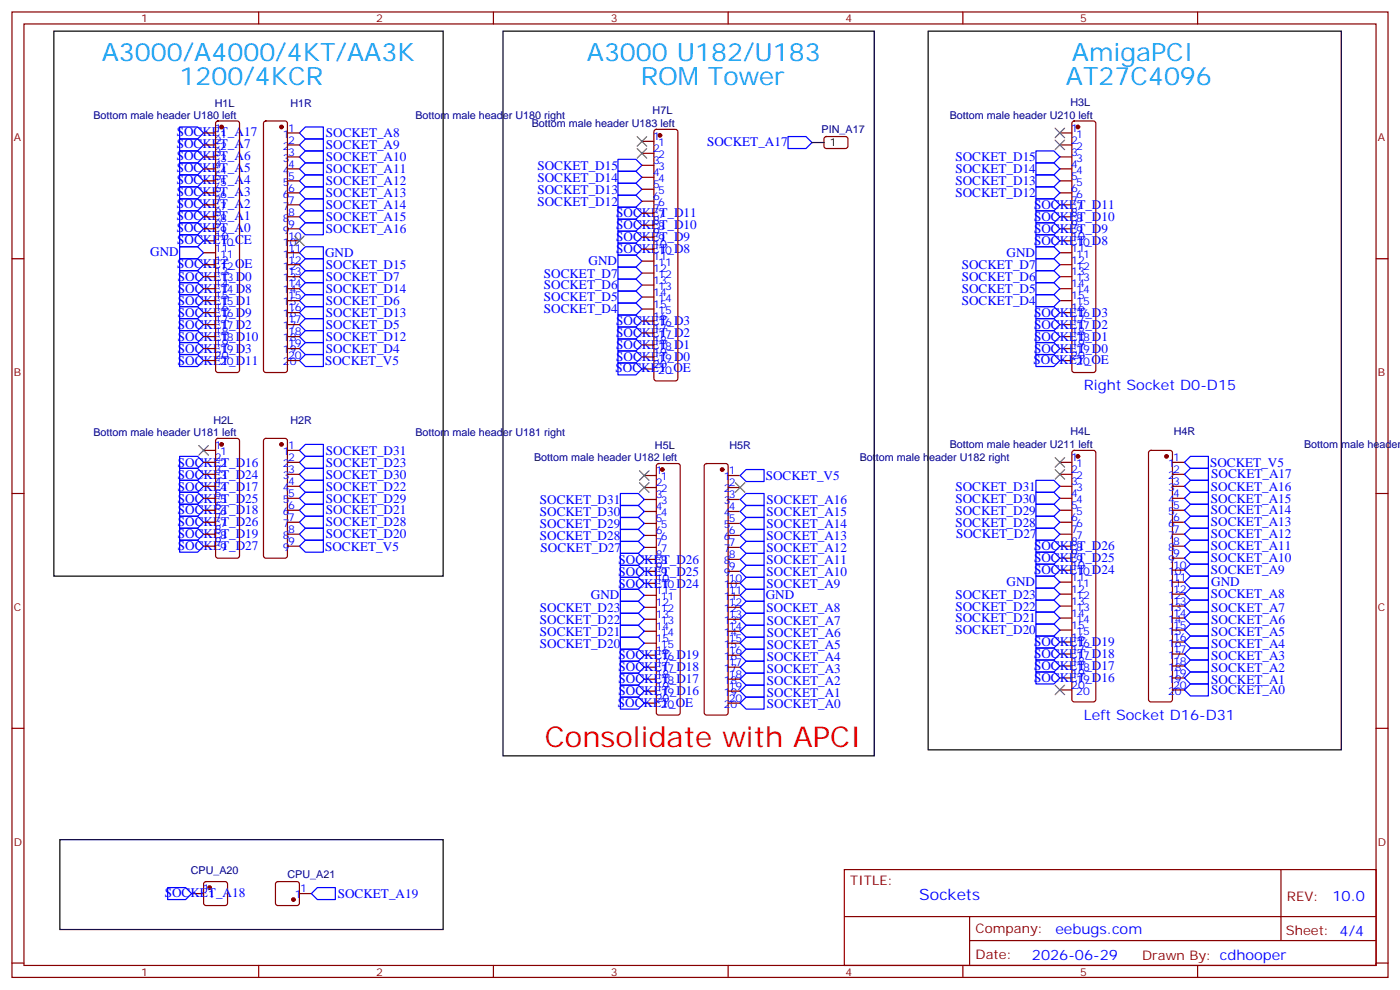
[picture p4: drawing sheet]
<svg xmlns="http://www.w3.org/2000/svg" width="412mm" height="292mm" viewBox="0 0 412 292" stroke-linecap="round" stroke-linejoin="round" font-family="sans-serif">
<g fill="none" stroke="#870000" stroke-width=".35">
<path d="M3.5 3.5h405.4v284.4h-405.4zM7.1 7.1h398.2v277.2h-398.2zM76.2 3.5v3.6M145.3 3.5v3.6M214.5 3.5v3.6M283.6 3.5v3.6M352.8 3.5v3.6M60 39.2h3.5M63.7 35.8l.5-.2h5.6l.5 .2 .3 .5v72.7l-.3 .5-.5 .2h-5.6l-.5-.2-.2-.5v-72.7zM77.8 35.8l.5-.2h5.7l.5 .2 .2 .5v72.7l-.3 .5-.4 .2h-5.7l-.5-.2-.2-.5v-72.7zM84.7 39.2h3.5M192.9 38.3l.4-.2h5.7l.5 .2 .2 .5v72.7l-.3 .5-.4 .2h-5.7l-.5-.3-.2-.4v-72.7z"/>
<path d="M312.2 39.2h3.5M316 35.8l.4-.2h5.7l.5 .2 .2 .5v72.7l-.2 .5-.5 .2h-5.7l-.5-.2-.2-.5v-72.7zM60 56.8h3.5M60 53.3h3.5M60 49.7h3.5M60 46.2h3.5M60 42.7h3.5M84.7 56.8h3.5M84.7 53.3h3.5M84.7 49.7h3.5M84.7 46.2h3.5M84.7 42.7h3.5"/>
<path d="M189.1 41.6h3.5M189.1 45.2h3.5M189.1 48.7h3.5M189.1 52.2h3.5M189.1 55.7h3.5M189.1 59.3h3.5M242.9 40.4l.5-.2 5.9 .1 .5 .6-.1 2.4-.6 .4h-6l-.4-.7v-2.1zM312.2 56.8h3.5M312.2 53.3h3.5M312.2 49.7h3.5M312.2 46.2h3.5M312.2 42.7h3.5"/>
<path d="M3.5 76.2h3.6M60 78h3.5M60 74.4h3.5M60 70.9h3.5M60 67.4h3.5M60 63.9h3.5M60 60.3h3.5M84.7 78h3.5M84.7 74.4h3.5M84.7 70.9h3.5M84.7 67.4h3.5M84.7 63.9h3.5"/>
<path d="M84.7 60.3h3.5M189.1 62.8h3.5M189.1 66.3h3.5M189.1 69.9h3.5M189.1 73.4h3.5M189.1 76.9h3.5M312.2 78h3.5M312.2 74.4h3.5M312.2 70.9h3.5M312.2 67.4h3.5M312.2 63.9h3.5M312.2 60.3h3.5"/>
<path d="M405.3 76.2h3.6M60 99.1h3.5M60 95.6h3.5M60 92.1h3.5M60 88.5h3.5M60 85h3.5M60 81.5h3.5M84.7 99.1h3.5M84.7 95.6h3.5M84.7 92.1h3.5M84.7 88.5h3.5M84.7 85h3.5"/>
<path d="M84.7 81.5h3.5M189.1 80.4h3.5M189.1 84h3.5M189.1 87.5h3.5M189.1 91h3.5M189.1 94.5h3.5M189.1 98.1h3.5M312.2 99.1h3.5M312.2 95.6h3.5M312.2 92.1h3.5M312.2 88.5h3.5M312.2 85h3.5"/>
<path d="M312.2 81.5h3.5M60 106.2h3.5M60 102.7h3.5M84.7 106.2h3.5M84.7 102.7h3.5M189.1 101.6h3.5M189.1 105.1h3.5M189.1 108.7h3.5M312.2 106.2h3.5M312.2 102.7h3.5M60 132.6h3.5M60 136.2h3.5"/>
<path d="M60 139.7h3.5M63.7 129.3l.5-.2h5.6l.5 .2 .3 .5v33.9l-.3 .5-.5 .2h-5.6l-.5-.2-.2-.5v-33.9zM77.8 129.3l.5-.2h5.7l.5 .2 .2 .5v33.9l-.3 .5-.4 .2h-5.7l-.5-.2-.2-.5v-33.9zM84.7 132.6h3.5M84.7 136.2h3.5M84.7 139.7h3.5M193.6 136.7l.4-.2h5.7l.5 .2 .2 .5v72.7l-.3 .5-.4 .2h-5.7l-.5-.2-.2-.5v-72.7zM207.7 136.7l.4-.2h5.7l.5 .2 .2 .5v72.7l-.2 .5-.5 .2h-5.7l-.5-.2-.2-.5v-72.7zM312.2 136.2h3.5M312.2 139.7h3.5M316 132.9l.4-.3h5.7l.5 .3 .2 .4v72.7l-.2 .5-.5 .2h-5.7l-.5-.2-.2-.5v-72.7zM338.5 132.9l.5-.3h5.7l.5 .3 .2 .4v72.7l-.3 .5-.4 .2h-5.7l-.5-.2-.2-.5v-72.7z"/>
<path d="M345.4 136.2h3.5M345.4 139.7h3.5M3.5 145.3h3.6M60 143.2h3.5M60 146.8h3.5M60 150.3h3.5M60 153.8h3.5M60 157.3h3.5M84.7 143.2h3.5M84.7 146.8h3.5M84.7 150.3h3.5M84.7 153.8h3.5"/>
<path d="M84.7 157.3h3.5M189.8 140.1h3.5M189.8 143.6h3.5M189.8 147.1h3.5M189.8 150.6h3.5M189.8 154.2h3.5M189.8 157.7h3.5M214.5 140.1h3.5M214.5 143.6h3.5M214.5 147.1h3.5M214.5 150.6h3.5M214.5 154.2h3.5"/>
<path d="M214.5 157.7h3.5M312.2 143.2h3.5M312.2 146.8h3.5M312.2 150.3h3.5M312.2 153.8h3.5M312.2 157.3h3.5M345.4 143.2h3.5M345.4 146.8h3.5M345.4 150.3h3.5M345.4 153.8h3.5M345.4 157.3h3.5M405.3 145.3h3.6"/>
<path d="M60 160.9h3.5M84.7 160.9h3.5M189.8 161.2h3.5M189.8 164.7h3.5M189.8 168.3h3.5M189.8 171.8h3.5M189.8 175.3h3.5M189.8 178.9h3.5M214.5 161.2h3.5M214.5 164.7h3.5M214.5 168.3h3.5M214.5 171.8h3.5"/>
<path d="M214.5 175.3h3.5M214.5 178.9h3.5M312.2 160.9h3.5M312.2 164.4h3.5M312.2 167.9h3.5M312.2 171.4h3.5M312.2 175h3.5M312.2 178.5h3.5M345.4 160.9h3.5M345.4 164.4h3.5M345.4 167.9h3.5M345.4 171.4h3.5"/>
<path d="M345.4 175h3.5M345.4 178.5h3.5M189.8 182.4h3.5M189.8 185.9h3.5M189.8 189.4h3.5M189.8 193h3.5M189.8 196.5h3.5M214.5 182.4h3.5M214.5 185.9h3.5M214.5 189.4h3.5M214.5 193h3.5M214.5 196.5h3.5"/>
<path d="M312.2 182h3.5M312.2 185.6h3.5M312.2 189.1h3.5M312.2 192.6h3.5M312.2 196.1h3.5M312.2 199.7h3.5M345.4 182h3.5M345.4 185.6h3.5M345.4 189.1h3.5M345.4 192.6h3.5M345.4 196.1h3.5M345.4 199.7h3.5"/>
<path d="M3.5 214.5h3.6M189.8 200h3.5M189.8 203.6h3.5M189.8 207.1h3.5M214.5 200h3.5M214.5 203.6h3.5M214.5 207.1h3.5M312.2 203.2h3.5M345.4 203.2h3.5M405.3 214.5h3.6M60.2 259.9l.5-.3h5.6l.5 .3 .2 .5v5.6l-.2 .5-.5 .2h-5.6l-.5-.2-.2-.5v-5.6zM81.4 259.9l.4-.3h5.7l.5 .3 .2 .5v5.6l-.2 .5-.5 .2h-5.7l-.5-.2-.2-.5v-5.6z"/>
<path d="M248.7 256.1h156.6v28.2h-156.6zM377.3 256.1v20.9M56.4 263.2h3.6M88.2 263.2h3.5M248.7 270h156.5M285.6 277h119.6M285.6 270v14.1M3.5 283.6h3.6M76.2 284.3v3.6M145.3 284.3v3.6M214.5 284.3v3.6M283.6 284.3v3.6"/>
<path d="M352.8 284.3v3.6M405.3 283.6h3.6"/>
</g>
<g fill="none" stroke="#00f" stroke-width=".35">
<path d="M52.9 37.4h5.3l1.8 1.8-1.8 1.7h-5.3zM88.2 39.2l1.8-1.8h5.2v3.5h-5.2zM52.9 40.9h5.3l1.8 1.8-1.8 1.8h-5.3zM52.9 44.5h5.3l1.8 1.7-1.8 1.8h-5.3zM52.9 48h5.3l1.8 1.7-1.8 1.8h-5.3zM52.9 51.5h5.3l1.8 1.8-1.8 1.7h-5.3zM52.9 55h5.3l1.8 1.8-1.8 1.8h-5.3zM52.9 58.6h5.3l1.8 1.7-1.8 1.8h-5.3zM88.2 42.7l1.8-1.8h5.2v3.6h-5.2zM88.2 46.2l1.8-1.7h5.2v3.5h-5.2zM88.2 49.7l1.8-1.7h5.2v3.5h-5.2zM88.2 53.3l1.8-1.8h5.2v3.5h-5.2z"/>
<path d="M88.2 56.8l1.8-1.8h5.2v3.6h-5.2zM182 50.4h5.3l1.8 1.8-1.8 1.8h-5.3zM182 54h5.3l1.8 1.7-1.8 1.8h-5.3zM182 57.5h5.3l1.8 1.8-1.8 1.7h-5.3zM182 46.9h5.3l1.8 1.8-1.8 1.7h-5.3zM232.1 40.2h5.3l1.8 1.8-1.8 1.7h-5.3zM305.2 44.5h5.2l1.8 1.7-1.8 1.8h-5.2zM305.2 48h5.2l1.8 1.7-1.8 1.8h-5.2zM305.2 51.5h5.2l1.8 1.8-1.8 1.7h-5.2zM305.2 55h5.2l1.8 1.8-1.8 1.8h-5.2zM305.2 58.6h5.2l1.8 1.7-1.8 1.8h-5.2zM52.9 72.7h5.3l1.8 1.7-1.8 1.8h-5.3z"/>
<path d="M52.9 62.1h5.3l1.8 1.8-1.8 1.7h-5.3zM52.9 65.6h5.3l1.8 1.8-1.8 1.7h-5.3zM52.9 79.7h5.3l1.8 1.8-1.8 1.8h-5.3zM52.9 76.2h5.3l1.8 1.8-1.8 1.7h-5.3zM52.9 69.1h5.3l1.8 1.8-1.8 1.8h-5.3zM88.2 74.4l1.8-1.7h5.2v3.5h-5.2zM88.2 60.3l1.8-1.7h5.2v3.5h-5.2zM88.2 63.9l1.8-1.8h5.2v3.5h-5.2zM88.2 67.4l1.8-1.8h5.2v3.5h-5.2zM88.2 78l1.8-1.8h5.2v3.5h-5.2zM182 78.7h5.3l1.8 1.7-1.8 1.8h-5.3zM182 71.6h5.3l1.8 1.8-1.8 1.7h-5.3z"/>
<path d="M182 68.1h5.3l1.8 1.8-1.8 1.7h-5.3zM182 64.6h5.3l1.8 1.7-1.8 1.8h-5.3zM182 61h5.3l1.8 1.8-1.8 1.8h-5.3zM182 75.1h5.3l1.8 1.8-1.8 1.8h-5.3zM305.2 62.1h5.2l1.8 1.8-1.8 1.7h-5.2zM305.2 65.6h5.2l1.8 1.8-1.8 1.7h-5.2zM305.2 69.1h5.2l1.8 1.8-1.8 1.8h-5.2zM305.2 72.7h5.2l1.8 1.7-1.8 1.8h-5.2zM305.2 76.2h5.2l1.8 1.8-1.8 1.7h-5.2zM305.2 79.7h5.2l1.8 1.8-1.8 1.8h-5.2zM52.9 83.3h5.3l1.8 1.7-1.8 1.8h-5.3zM52.9 86.8h5.3l1.8 1.7-1.8 1.8h-5.3z"/>
<path d="M52.9 90.3h5.3l1.8 1.8-1.8 1.7h-5.3zM52.9 93.8h5.3l1.8 1.8-1.8 1.8h-5.3zM52.9 97.4h5.3l1.8 1.7-1.8 1.8h-5.3zM88.2 81.5l1.8-1.8h5.2v3.6h-5.2zM88.2 85l1.8-1.7h5.2v3.5h-5.2zM88.2 88.5l1.8-1.7h5.2v3.5h-5.2zM88.2 92.1l1.8-1.8h5.2v3.5h-5.2zM88.2 95.6l1.8-1.8h5.2v3.6h-5.2zM88.2 99.1l1.8-1.7h5.2v3.5h-5.2zM182 82.2h5.3l1.8 1.8-1.8 1.7h-5.3zM182 85.7h5.3l1.8 1.8-1.8 1.8h-5.3zM182 89.3h5.3l1.8 1.7-1.8 1.8h-5.3z"/>
<path d="M182 99.8h5.3l1.8 1.8-1.8 1.8h-5.3zM182 96.3h5.3l1.8 1.8-1.8 1.7h-5.3zM182 92.8h5.3l1.8 1.7-1.8 1.8h-5.3zM305.2 83.3h5.2l1.8 1.7-1.8 1.8h-5.2zM305.2 86.8h5.2l1.8 1.7-1.8 1.8h-5.2zM305.2 90.3h5.2l1.8 1.8-1.8 1.7h-5.2zM305.2 97.4h5.2l1.8 1.7-1.8 1.8h-5.2zM305.2 93.8h5.2l1.8 1.8-1.8 1.8h-5.2zM52.9 100.9h5.3l1.8 1.8-1.8 1.7h-5.3zM52.9 104.4h5.3l1.8 1.8-1.8 1.8h-5.3zM88.2 106.2l1.8-1.8h5.2v3.6h-5.2zM88.2 102.7l1.8-1.8h5.2v3.5h-5.2z"/>
<path d="M182 103.4h5.3l1.8 1.7-1.8 1.8h-5.3zM182 106.9h5.3l1.8 1.8-1.8 1.7h-5.3zM305.2 100.9h5.2l1.8 1.8-1.8 1.7h-5.2zM305.2 104.4h5.2l1.8 1.8-1.8 1.8h-5.2zM52.9 134.4h5.3l1.8 1.8-1.8 1.7h-5.3zM52.9 137.9h5.3l1.8 1.8-1.8 1.8h-5.3zM88.2 136.2l1.8-1.8h5.2v3.5h-5.2zM88.2 139.7l1.8-1.8h5.2v3.6h-5.2zM88.2 132.6l1.8-1.7h5.2v3.5h-5.2zM348.9 136.2l1.8-1.8h5.3v3.5h-5.3zM348.9 139.7l1.8-1.8h5.3v3.6h-5.3zM52.9 141.5h5.3l1.8 1.7-1.8 1.8h-5.3z"/>
<path d="M52.9 145h5.3l1.8 1.8-1.8 1.7h-5.3zM52.9 148.5h5.3l1.8 1.8-1.8 1.7h-5.3zM52.9 152h5.3l1.8 1.8-1.8 1.8h-5.3zM52.9 155.6h5.3l1.8 1.7-1.8 1.8h-5.3zM52.9 159.1h5.3l1.8 1.8-1.8 1.7h-5.3zM88.2 143.2l1.8-1.7h5.2v3.5h-5.2zM88.2 146.8l1.8-1.8h5.2v3.5h-5.2zM88.2 150.3l1.8-1.8h5.2v3.5h-5.2zM88.2 153.8l1.8-1.8h5.2v3.6h-5.2zM88.2 157.3l1.8-1.7h5.2v3.5h-5.2zM182.7 148.9h5.3l1.8 1.7-1.8 1.8h-5.3zM182.7 152.4h5.3l1.8 1.8-1.8 1.7h-5.3z"/>
<path d="M182.7 155.9h5.3l1.8 1.8-1.8 1.8h-5.3zM182.7 145.3h5.3l1.8 1.8-1.8 1.8h-5.3zM182.7 159.5h5.3l1.8 1.7-1.8 1.8h-5.3zM218 140.1l1.8-1.8h5.3v3.5h-5.3zM218 157.7l1.8-1.8h5.3v3.6h-5.3zM218 154.2l1.8-1.8h5.3v3.5h-5.3zM218 150.6l1.8-1.7h5.3v3.5h-5.3zM218 147.1l1.8-1.8h5.3v3.6h-5.3zM305.2 141.5h5.2l1.8 1.7-1.8 1.8h-5.2zM305.2 145h5.2l1.8 1.8-1.8 1.7h-5.2zM305.2 148.5h5.2l1.8 1.8-1.8 1.7h-5.2zM305.2 152h5.2l1.8 1.8-1.8 1.8h-5.2z"/>
<path d="M305.2 155.6h5.2l1.8 1.7-1.8 1.8h-5.2zM305.2 159.1h5.2l1.8 1.8-1.8 1.7h-5.2zM348.9 157.3l1.8-1.7h5.3v3.5h-5.3zM348.9 153.8l1.8-1.8h5.3v3.6h-5.3zM348.9 146.8l1.8-1.8h5.3v3.5h-5.3zM348.9 150.3l1.8-1.8h5.3v3.5h-5.3zM348.9 143.2l1.8-1.7h5.3v3.5h-5.3zM88.2 160.9l1.8-1.8h5.2v3.5h-5.2zM182.7 173.6h5.3l1.8 1.7-1.8 1.8h-5.3zM182.7 177.1h5.3l1.8 1.8-1.8 1.7h-5.3zM182.7 170h5.3l1.8 1.8-1.8 1.8h-5.3zM182.7 166.5h5.3l1.8 1.8-1.8 1.7h-5.3z"/>
<path d="M182.7 163h5.3l1.8 1.7-1.8 1.8h-5.3zM218 178.9l1.8-1.8h5.3v3.5h-5.3zM218 171.8l1.8-1.8h5.3v3.6h-5.3zM218 168.3l1.8-1.8h5.3v3.5h-5.3zM218 164.7l1.8-1.7h5.3v3.5h-5.3zM218 161.2l1.8-1.7h5.3v3.5h-5.3zM219.8 173.6h5.3v3.5h-5.3l-1.8-1.8zM305.2 162.6h5.2l1.8 1.8-1.8 1.8h-5.2zM305.2 166.2h5.2l1.8 1.7-1.8 1.8h-5.2zM305.2 169.7h5.2l1.8 1.7-1.8 1.8h-5.2zM305.2 173.2h5.2l1.8 1.8-1.8 1.7h-5.2zM305.2 176.7h5.2l1.8 1.8-1.8 1.8h-5.2z"/>
<path d="M348.9 178.5l1.8-1.8h5.3v3.6h-5.3zM348.9 175l1.8-1.8h5.3v3.5h-5.3zM348.9 171.4l1.8-1.7h5.3v3.5h-5.3zM348.9 167.9l1.8-1.7h5.3v3.5h-5.3zM348.9 160.9l1.8-1.8h5.3v3.5h-5.3zM348.9 164.4l1.8-1.8h5.3v3.6h-5.3zM182.7 180.6h5.3l1.8 1.8-1.8 1.8h-5.3zM182.7 184.2h5.3l1.8 1.7-1.8 1.8h-5.3zM182.7 187.7h5.3l1.8 1.7-1.8 1.8h-5.3zM182.7 198.3h5.3l1.8 1.7-1.8 1.8h-5.3zM182.7 194.7h5.3l1.8 1.8-1.8 1.8h-5.3zM182.7 191.2h5.3l1.8 1.8-1.8 1.7h-5.3z"/>
<path d="M218 185.9l1.8-1.7h5.3v3.5h-5.3zM218 189.4l1.8-1.7h5.3v3.5h-5.3zM218 193l1.8-1.8h5.3v3.5h-5.3zM218 196.5l1.8-1.8h5.3v3.6h-5.3zM219.8 180.6h5.3v3.6h-5.3l-1.8-1.8zM305.2 180.3h5.2l1.8 1.7-1.8 1.8h-5.2zM305.2 187.3h5.2l1.8 1.8-1.8 1.8h-5.2zM305.2 183.8h5.2l1.8 1.8-1.8 1.7h-5.2zM305.2 190.9h5.2l1.8 1.7-1.8 1.8h-5.2zM305.2 194.4h5.2l1.8 1.7-1.8 1.8h-5.2zM305.2 197.9h5.2l1.8 1.8-1.8 1.7h-5.2zM348.9 199.7l1.8-1.8h5.3v3.5h-5.3z"/>
<path d="M348.9 196.1l1.8-1.7h5.3v3.5h-5.3zM348.9 192.6l1.8-1.7h5.3v3.5h-5.3zM348.9 189.1l1.8-1.8h5.3v3.6h-5.3zM348.9 185.6l1.8-1.8h5.3v3.5h-5.3zM348.9 182l1.8-1.7h5.3v3.5h-5.3zM182.7 205.3h5.3l1.8 1.8-1.8 1.7h-5.3zM182.7 201.8h5.3l1.8 1.8-1.8 1.7h-5.3zM218 200l1.8-1.7h5.3v3.5h-5.3zM218 203.6l1.8-1.8h5.3v3.5h-5.3zM218 207.1l1.8-1.8h5.3v3.5h-5.3zM348.9 203.2l1.8-1.8h5.3v3.6h-5.3zM49.4 261.4h5.3l1.7 1.8-1.7 1.7h-5.3z"/>
<path d="M93.5 261.4h5.3v3.5h-5.3l-1.8-1.7z"/>
</g>
<g fill="#870000" stroke="#870000" stroke-width=".35">
<circle cx="195.1" cy="138.3" r=".53"/>
<circle cx="212.7" cy="138.3" r=".53"/>
<circle cx="194.4" cy="39.9" r=".53"/>
<circle cx="65.3" cy="130.9" r=".53"/>
<circle cx="65.3" cy="37.4" r=".53"/>
<circle cx="82.9" cy="130.9" r=".53"/>
<circle cx="82.9" cy="37.4" r=".53"/>
<circle cx="61.7" cy="261.4" r=".53"/>
<circle cx="86.4" cy="264.9" r=".53"/>
<circle cx="317.5" cy="37.4" r=".53"/>
<circle cx="317.5" cy="134.4" r=".53"/>
<circle cx="343.6" cy="134.4" r=".53"/>
</g>
<path d="M15.9 9.2h114.6v160.5h-114.6zM148.2 9.2h109.3v213.4h-109.3zM273.4 9.2h121.7v211.6h-121.7zM239.2 42h3.5M17.6 247.3h112.9v26.5h-112.9z" fill="none" stroke="#000" stroke-width=".35"/>
<g fill="none" stroke="#3c3" stroke-width=".35">
<path d="M310.8 37.7l2.8 2.9M313.6 37.7l-2.8 2.9M187.7 40.2l2.8 2.8M187.7 43.7l2.8 2.9M190.5 40.2l-2.8 2.8M190.5 43.7l-2.8 2.9M310.8 41.3l2.8 2.8M313.6 41.3l-2.8 2.8M86.8 69.5l2.8 2.8M89.6 69.5l-2.8 2.8M58.6 131.2l2.8 2.9M61.4 131.2l-2.8 2.9"/>
<path d="M188.4 138.6l2.8 2.9M191.2 138.6l-2.8 2.9M310.8 138.3l2.8 2.8M310.8 134.8l2.8 2.8M313.6 138.3l-2.8 2.8M313.6 134.8l-2.8 2.8M188.4 142.2l2.8 2.8M191.2 142.2l-2.8 2.8M216.6 142.2l2.8 2.8M219.4 142.2l-2.8 2.8M310.8 201.8l2.8 2.8M313.6 201.8l-2.8 2.8"/>
</g>
<text font-size="8.5" fill="#f00" x="160.5" y="220.1">Consolidate with APCI</text>
<g font-size="7.4" fill="#09f">
<text x="30" y="18">A3000/A4000/4KT/AA3K</text>
<text x="172.9" y="18">A3000 U182/U183</text>
<text x="315.7" y="18">AmigaPCI</text>
<text x="52.9" y="25">1200/4KCR</text>
<text x="188.7" y="25">ROM Tower</text>
<text x="314" y="25">AT27C4096</text>
</g>
<text font-size="4.6" fill="#00f" x="270.8" y="265.1">Sockets</text>
<g font-size="4.2" fill="#00f">
<text x="319.3" y="115">Right Socket D0-D15</text>
<text x="319.3" y="212">Left Socket D16-D31</text>
<text x="392.5" y="265.4">10.0</text>
<text x="310.9" y="274.9">eebugs.com</text>
<text x="304" y="282.7">2026-06-29</text>
</g>
<g font-size="3.9" fill="#00f">
<text x="52.1" y="40">SOCKET_A17</text>
<text x="96" y="40.4">SOCKET_A8</text>
<text x="52.1" y="43.6">SOCKET_A7</text>
<text x="52.1" y="47.1">SOCKET_A6</text>
<text x="96" y="43.9">SOCKET_A9</text>
<text x="96" y="47.5">SOCKET_A10</text>
<text x="208.3" y="42.9">SOCKET_A17</text>
<text x="281.4" y="47.5">SOCKET_D15</text>
<text x="52.1" y="50.6">SOCKET_A5</text>
<text x="96" y="51">SOCKET_A11</text>
<text x="158.3" y="53.5">SOCKET_D14</text>
<text x="158.3" y="50">SOCKET_D15</text>
<text x="281.4" y="51">SOCKET_D14</text>
<text x="52.1" y="54.2">SOCKET_A4</text>
<text x="52.1" y="57.7">SOCKET_A3</text>
<text x="96" y="54.5">SOCKET_A12</text>
<text x="96" y="58">SOCKET_A13</text>
<text x="158.3" y="57">SOCKET_D13</text>
<text x="281.4" y="54.6">SOCKET_D13</text>
<text x="281.4" y="58.1">SOCKET_D12</text>
<text x="52.1" y="61.2">SOCKET_A2</text>
<text x="52.1" y="64.7">SOCKET_A1</text>
<text x="96" y="61.6">SOCKET_A14</text>
<text x="96" y="65.1">SOCKET_A15</text>
<text x="158.3" y="60.6">SOCKET_D12</text>
<text x="181.5" y="64">SOCKET_D11</text>
<text x="304.6" y="61.6">SOCKET_D11</text>
<text x="304.6" y="65.1">SOCKET_D10</text>
<text x="52.1" y="68.3">SOCKET_A0</text>
<text x="52.2" y="71.9">SOCKET_CE</text>
<text x="96" y="68.6">SOCKET_A16</text>
<text x="181.5" y="71.1">SOCKET_D9</text>
<text x="181.5" y="67.6">SOCKET_D10</text>
<text x="304.6" y="68.6">SOCKET_D9</text>
<text x="44.3" y="75.5">GND</text>
<text x="95.8" y="75.8">GND</text>
<text x="181.5" y="74.6">SOCKET_D8</text>
<text x="296.5" y="75.7">GND</text>
<text x="304.6" y="72.2">SOCKET_D8</text>
<text x="52.2" y="79">SOCKET_OE</text>
<text x="52.4" y="82.7">SOCKET_D0</text>
<text x="96" y="82.7">SOCKET_D7</text>
<text x="96" y="79.2">SOCKET_D15</text>
<text x="160.2" y="81.7">SOCKET_D7</text>
<text x="173.4" y="78.1">GND</text>
<text x="283.3" y="79.3">SOCKET_D7</text>
<text x="283.3" y="82.8">SOCKET_D6</text>
<text x="52.4" y="86.3">SOCKET_D8</text>
<text x="52.4" y="89.8">SOCKET_D1</text>
<text x="96" y="86.3">SOCKET_D14</text>
<text x="96" y="89.8">SOCKET_D6</text>
<text x="160.2" y="85.3">SOCKET_D6</text>
<text x="160.2" y="88.8">SOCKET_D5</text>
<text x="283.3" y="86.3">SOCKET_D5</text>
<text x="283.3" y="89.8">SOCKET_D4</text>
<text x="52.4" y="93.3">SOCKET_D9</text>
<text x="96" y="93.3">SOCKET_D13</text>
<text x="160.2" y="92.3">SOCKET_D4</text>
<text x="181.5" y="95.8">SOCKET_D3</text>
<text x="304.6" y="93.3">SOCKET_D3</text>
<text x="52.4" y="96.8">SOCKET_D2</text>
<text x="52.4" y="100.4">SOCKET_D10</text>
<text x="96" y="96.8">SOCKET_D5</text>
<text x="96" y="100.4">SOCKET_D12</text>
<text x="181.5" y="99.3">SOCKET_D2</text>
<text x="304.6" y="100.4">SOCKET_D1</text>
<text x="304.6" y="96.8">SOCKET_D2</text>
<text x="52.4" y="103.9">SOCKET_D3</text>
<text x="52.4" y="107.4">SOCKET_D11</text>
<text x="95.8" y="107.6">SOCKET_V5</text>
<text x="96" y="103.9">SOCKET_D4</text>
<text x="181.5" y="106.4">SOCKET_D0</text>
<text x="181.5" y="102.8">SOCKET_D1</text>
<text x="304.4" y="107.2">SOCKET_OE</text>
<text x="304.6" y="103.9">SOCKET_D0</text>
<text x="181.3" y="109.7">SOCKET_OE</text>
<text x="52.4" y="137.4">SOCKET_D16</text>
<text x="96" y="137.4">SOCKET_D23</text>
<text x="96" y="133.9">SOCKET_D31</text>
<text x="356.5" y="137.6">SOCKET_V5</text>
<text x="52.4" y="140.9">SOCKET_D24</text>
<text x="96" y="140.9">SOCKET_D30</text>
<text x="225.6" y="141.4">SOCKET_V5</text>
<text x="356.8" y="140.9">SOCKET_A17</text>
<text x="52.4" y="144.5">SOCKET_D17</text>
<text x="52.4" y="148">SOCKET_D25</text>
<text x="96" y="144.5">SOCKET_D22</text>
<text x="96" y="148">SOCKET_D29</text>
<text x="159" y="148.4">SOCKET_D31</text>
<text x="225.8" y="148.4">SOCKET_A16</text>
<text x="281.4" y="144.5">SOCKET_D31</text>
<text x="281.4" y="148.1">SOCKET_D30</text>
<text x="356.7" y="148">SOCKET_A15</text>
<text x="356.7" y="144.5">SOCKET_A16</text>
<text x="52.4" y="151.5">SOCKET_D18</text>
<text x="52.4" y="155.1">SOCKET_D26</text>
<text x="96" y="151.5">SOCKET_D21</text>
<text x="96" y="155.1">SOCKET_D28</text>
<text x="159" y="151.9">SOCKET_D30</text>
<text x="159" y="155.5">SOCKET_D29</text>
<text x="225.8" y="155.4">SOCKET_A14</text>
<text x="225.8" y="151.9">SOCKET_A15</text>
<text x="281.4" y="151.6">SOCKET_D29</text>
<text x="281.4" y="155.1">SOCKET_D28</text>
<text x="356.7" y="155.1">SOCKET_A13</text>
<text x="356.7" y="151.5">SOCKET_A14</text>
<text x="52.4" y="158.6">SOCKET_D19</text>
<text x="96" y="158.6">SOCKET_D20</text>
<text x="159" y="159">SOCKET_D28</text>
<text x="225.8" y="158.9">SOCKET_A13</text>
<text x="281.6" y="158.6">SOCKET_D27</text>
<text x="356.7" y="158.6">SOCKET_A12</text>
<text x="52.4" y="162.1">SOCKET_D27</text>
<text x="95.8" y="162.3">SOCKET_V5</text>
<text x="159.2" y="162.5">SOCKET_D27</text>
<text x="182.2" y="166">SOCKET_D26</text>
<text x="225.8" y="166">SOCKET_A11</text>
<text x="225.8" y="162.5">SOCKET_A12</text>
<text x="304.6" y="162.1">SOCKET_D26</text>
<text x="304.6" y="165.6">SOCKET_D25</text>
<text x="356.7" y="162.1">SOCKET_A11</text>
<text x="356.7" y="165.6">SOCKET_A10</text>
<text x="182.2" y="173">SOCKET_D24</text>
<text x="182.2" y="169.5">SOCKET_D25</text>
<text x="225.8" y="173">SOCKET_A9</text>
<text x="225.8" y="169.5">SOCKET_A10</text>
<text x="296.5" y="172.7">GND</text>
<text x="304.6" y="169.2">SOCKET_D24</text>
<text x="356.7" y="169.2">SOCKET_A9</text>
<text x="356.8" y="172.7">GND</text>
<text x="174.1" y="176.4">GND</text>
<text x="225.6" y="176.4">GND</text>
<text x="281.4" y="176.3">SOCKET_D23</text>
<text x="281.4" y="179.8">SOCKET_D22</text>
<text x="356.7" y="176.2">SOCKET_A8</text>
<text x="159" y="180.2">SOCKET_D23</text>
<text x="159" y="183.7">SOCKET_D22</text>
<text x="225.8" y="180.1">SOCKET_A8</text>
<text x="225.9" y="184">SOCKET_A7</text>
<text x="281.4" y="183.3">SOCKET_D21</text>
<text x="356.8" y="183.7">SOCKET_A6</text>
<text x="356.8" y="180.2">SOCKET_A7</text>
<text x="159" y="187.2">SOCKET_D21</text>
<text x="159" y="190.7">SOCKET_D20</text>
<text x="225.9" y="187.6">SOCKET_A6</text>
<text x="225.9" y="191.1">SOCKET_A5</text>
<text x="281.4" y="186.9">SOCKET_D20</text>
<text x="304.6" y="190.3">SOCKET_D19</text>
<text x="356.8" y="190.7">SOCKET_A4</text>
<text x="356.8" y="187.2">SOCKET_A5</text>
<text x="182.2" y="197.7">SOCKET_D18</text>
<text x="182.2" y="194.2">SOCKET_D19</text>
<text x="225.9" y="194.6">SOCKET_A4</text>
<text x="304.6" y="193.9">SOCKET_D18</text>
<text x="304.6" y="197.4">SOCKET_D17</text>
<text x="356.8" y="197.8">SOCKET_A2</text>
<text x="356.8" y="194.3">SOCKET_A3</text>
<text x="182.2" y="201.3">SOCKET_D17</text>
<text x="225.9" y="198.1">SOCKET_A3</text>
<text x="225.9" y="201.7">SOCKET_A2</text>
<text x="304.6" y="200.9">SOCKET_D16</text>
<text x="356.8" y="201.3">SOCKET_A1</text>
<text x="182" y="208.1">SOCKET_OE</text>
<text x="182.2" y="204.8">SOCKET_D16</text>
<text x="225.9" y="205.2">SOCKET_A1</text>
<text x="225.9" y="208.4">SOCKET_A0</text>
<text x="356.8" y="204.5">SOCKET_A0</text>
<text x="48.5" y="264.1">SOCKET_A18</text>
<text x="99.5" y="264.4">SOCKET_A19</text>
</g>
<g font-size="3.9" fill="#800">
<text x="250.5" y="260.7">TITLE:</text>
<text x="379.1" y="265.4">REV:</text>
<text x="287.4" y="274.9">Company:</text>
<text x="378.7" y="275.5">Sheet: 4/4</text>
<text x="287.4" y="282.6">Date:</text>
<text x="336.4" y="282.7">Drawn By: cdhooper</text>
</g>
<g font-size="3.2" fill="#800">
<text x="41.6" y="6.5">1</text>
<text x="110.8" y="6.5">2</text>
<text x="179.9" y="6.5">3</text>
<text x="249.1" y="6.5">4</text>
<text x="318.2" y="6.5">5</text>
<text x="4.1" y="41.6">A</text>
<text x="405.9" y="41.6">A</text>
<text x="4.1" y="110.8">B</text>
<text x="405.9" y="110.8">B</text>
<text x="4.1" y="179.9">C</text>
<text x="405.9" y="179.9">C</text>
<text x="4.1" y="249.1">D</text>
<text x="405.9" y="249.1">D</text>
<text x="41.6" y="287.3">1</text>
<text x="110.8" y="287.3">2</text>
<text x="179.9" y="287.3">3</text>
<text x="249.1" y="287.3">4</text>
<text x="318.2" y="287.3">5</text>
</g>
<g font-size="3.2" fill="#000080">
<text x="27.5" y="35">Bottom male header U180 left</text>
<text x="63.3" y="31.5">H1L</text>
<text x="85.5" y="31.5">H1R</text>
<text x="122.4" y="35">Bottom male header U180 right</text>
<text x="192.2" y="33.7">H7L</text>
<text x="279.8" y="35">Bottom male header U210 left</text>
<text x="315.3" y="31.2">H3L</text>
<text x="156.6" y="37.5">Bottom male header U183 left</text>
<text x="242" y="39.2">PIN_A17</text>
<text x="62.9" y="125">H2L</text>
<text x="85.5" y="125">H2R</text>
<text x="27.5" y="128.5">Bottom male header U181 left</text>
<text x="122.4" y="128.5">Bottom male header U181 right</text>
<text x="315.3" y="128.2">H4L</text>
<text x="345.8" y="128.2">H4R</text>
<text x="157.3" y="135.9">Bottom male header U182 left</text>
<text x="192.9" y="132.1">H5L</text>
<text x="214.9" y="132.1">H5R</text>
<text x="253.2" y="135.9">Bottom male header U182 right</text>
<text x="279.8" y="132">Bottom male header U211 left</text>
<text x="384.1" y="132">Bottom male header</text>
<text x="56.2" y="257.3">CPU_A20</text>
<text x="84.7" y="258.6">CPU_A21</text>
</g>
<g font-size="3.2" fill="#00f">
<text x="63.3" y="38.8">1</text>
<text x="64.8" y="40.6">1</text>
<text x="83.4" y="40.6">1</text>
<text x="84.8" y="38.8">1</text>
<text x="192.4" y="41.3">1</text>
<text x="315.6" y="38.8">1</text>
<text x="317" y="40.6">1</text>
<text x="63.3" y="45.9">3</text>
<text x="63.3" y="42.3">2</text>
<text x="64.8" y="47.6">3</text>
<text x="64.8" y="44.1">2</text>
<text x="83.4" y="47.6">3</text>
<text x="83.4" y="44.1">2</text>
<text x="84.8" y="45.9">3</text>
<text x="84.8" y="42.3">2</text>
<text x="192.4" y="44.8">2</text>
<text x="193.9" y="43">1</text>
<text x="193.9" y="46.6">2</text>
<text x="315.6" y="42.3">2</text>
<text x="315.6" y="45.9">3</text>
<text x="317" y="44.1">2</text>
<text x="317" y="47.6">3</text>
<text x="63.3" y="52.9">5</text>
<text x="63.3" y="49.4">4</text>
<text x="64.8" y="51.2">4</text>
<text x="83.4" y="51.2">4</text>
<text x="84.8" y="52.9">5</text>
<text x="84.8" y="49.4">4</text>
<text x="192.4" y="48.3">3</text>
<text x="192.4" y="51.9">4</text>
<text x="193.9" y="50.1">3</text>
<text x="193.9" y="53.6">4</text>
<text x="315.6" y="49.4">4</text>
<text x="315.6" y="52.9">5</text>
<text x="317" y="51.2">4</text>
<text x="63.3" y="60">7</text>
<text x="63.3" y="56.4">6</text>
<text x="64.8" y="58.2">6</text>
<text x="64.8" y="54.7">5</text>
<text x="83.4" y="58.2">6</text>
<text x="83.4" y="54.7">5</text>
<text x="84.8" y="60">7</text>
<text x="84.8" y="56.4">6</text>
<text x="192.4" y="55.4">5</text>
<text x="192.4" y="58.9">6</text>
<text x="193.9" y="57.2">5</text>
<text x="315.6" y="56.4">6</text>
<text x="315.6" y="60">7</text>
<text x="317" y="54.7">5</text>
<text x="317" y="58.2">6</text>
<text x="63.3" y="63.5">8</text>
<text x="64.8" y="65.3">8</text>
<text x="64.8" y="61.7">7</text>
<text x="83.4" y="65.3">8</text>
<text x="83.4" y="61.7">7</text>
<text x="84.8" y="63.5">8</text>
<text x="192.4" y="62.4">7</text>
<text x="192.4" y="66">8</text>
<text x="193.9" y="60.7">6</text>
<text x="193.9" y="64.2">7</text>
<text x="315.6" y="63.5">8</text>
<text x="317" y="61.7">7</text>
<text x="317" y="65.3">8</text>
<text x="63.3" y="70.6">10</text>
<text x="63.3" y="67">9</text>
<text x="64.8" y="68.8">9</text>
<text x="83.4" y="68.8">9</text>
<text x="84.8" y="70.6">10</text>
<text x="84.8" y="67">9</text>
<text x="192.4" y="69.5">9</text>
<text x="193.9" y="67.7">8</text>
<text x="193.9" y="71.3">9</text>
<text x="315.6" y="67">9</text>
<text x="315.6" y="70.6">10</text>
<text x="317" y="68.8">9</text>
<text x="63.3" y="77.6">12</text>
<text x="63.3" y="74.1">11</text>
<text x="64.8" y="75.8">11</text>
<text x="64.8" y="72.3">10</text>
<text x="83.4" y="75.8">11</text>
<text x="83.4" y="72.3">10</text>
<text x="84.8" y="77.6">12</text>
<text x="84.8" y="74.1">11</text>
<text x="192.4" y="73">10</text>
<text x="192.4" y="76.6">11</text>
<text x="193.9" y="74.8">10</text>
<text x="315.6" y="74.1">11</text>
<text x="315.6" y="77.6">12</text>
<text x="317" y="72.3">10</text>
<text x="317" y="75.8">11</text>
<text x="63.3" y="81.1">13</text>
<text x="64.8" y="82.9">13</text>
<text x="64.8" y="79.4">12</text>
<text x="83.4" y="82.9">13</text>
<text x="83.4" y="79.4">12</text>
<text x="84.8" y="81.1">13</text>
<text x="192.4" y="80.1">12</text>
<text x="192.4" y="83.6">13</text>
<text x="193.9" y="78.3">11</text>
<text x="193.9" y="81.8">12</text>
<text x="315.6" y="81.1">13</text>
<text x="317" y="79.4">12</text>
<text x="317" y="82.9">13</text>
<text x="63.3" y="88.2">15</text>
<text x="63.3" y="84.7">14</text>
<text x="64.8" y="90">15</text>
<text x="64.8" y="86.4">14</text>
<text x="83.4" y="90">15</text>
<text x="83.4" y="86.4">14</text>
<text x="84.8" y="88.2">15</text>
<text x="84.8" y="84.7">14</text>
<text x="192.4" y="87.1">14</text>
<text x="193.9" y="85.4">13</text>
<text x="193.9" y="88.9">14</text>
<text x="315.6" y="84.7">14</text>
<text x="315.6" y="88.2">15</text>
<text x="317" y="86.4">14</text>
<text x="317" y="90">15</text>
<text x="63.3" y="95.2">17</text>
<text x="63.3" y="91.7">16</text>
<text x="64.8" y="93.5">16</text>
<text x="83.4" y="93.5">16</text>
<text x="84.8" y="95.2">17</text>
<text x="84.8" y="91.7">16</text>
<text x="192.4" y="90.7">15</text>
<text x="192.4" y="94.2">16</text>
<text x="193.9" y="92.4">15</text>
<text x="193.9" y="96">16</text>
<text x="315.6" y="91.7">16</text>
<text x="315.6" y="95.2">17</text>
<text x="317" y="93.5">16</text>
<text x="63.3" y="98.8">18</text>
<text x="64.8" y="100.5">18</text>
<text x="64.8" y="97">17</text>
<text x="83.4" y="100.5">18</text>
<text x="83.4" y="97">17</text>
<text x="84.8" y="98.8">18</text>
<text x="192.4" y="97.7">17</text>
<text x="192.4" y="101.2">18</text>
<text x="193.9" y="99.5">17</text>
<text x="315.6" y="98.8">18</text>
<text x="317" y="97">17</text>
<text x="317" y="100.5">18</text>
<text x="63.3" y="105.8">20</text>
<text x="63.3" y="102.3">19</text>
<text x="64.8" y="107.6">20</text>
<text x="64.8" y="104.1">19</text>
<text x="83.4" y="107.6">20</text>
<text x="83.4" y="104.1">19</text>
<text x="84.8" y="105.8">20</text>
<text x="84.8" y="102.3">19</text>
<text x="192.4" y="104.8">19</text>
<text x="193.9" y="103">18</text>
<text x="193.9" y="106.5">19</text>
<text x="315.6" y="102.3">19</text>
<text x="315.6" y="105.8">20</text>
<text x="317" y="104.1">19</text>
<text x="317" y="107.6">20</text>
<text x="192.4" y="108.3">20</text>
<text x="193.9" y="110.1">20</text>
<text x="63.3" y="132.3">1</text>
<text x="63.3" y="135.8">2</text>
<text x="64.8" y="134.1">1</text>
<text x="64.8" y="137.6">2</text>
<text x="83.4" y="134.1">1</text>
<text x="83.4" y="137.6">2</text>
<text x="84.8" y="132.3">1</text>
<text x="84.8" y="135.8">2</text>
<text x="315.6" y="135.8">1</text>
<text x="317" y="137.6">1</text>
<text x="344.1" y="137.6">1</text>
<text x="345.5" y="135.8">1</text>
<text x="63.3" y="139.3">3</text>
<text x="63.3" y="142.9">4</text>
<text x="64.8" y="141.1">3</text>
<text x="83.4" y="141.1">3</text>
<text x="84.8" y="139.3">3</text>
<text x="84.8" y="142.9">4</text>
<text x="193.1" y="139.7">1</text>
<text x="193.1" y="143.2">2</text>
<text x="194.6" y="141.5">1</text>
<text x="213.2" y="141.5">1</text>
<text x="214.7" y="139.7">1</text>
<text x="214.7" y="143.2">2</text>
<text x="315.6" y="139.3">2</text>
<text x="315.6" y="142.9">3</text>
<text x="317" y="141.1">2</text>
<text x="344.1" y="141.1">2</text>
<text x="345.5" y="139.3">2</text>
<text x="345.5" y="142.9">3</text>
<text x="63.3" y="146.4">5</text>
<text x="63.3" y="149.9">6</text>
<text x="64.8" y="144.6">4</text>
<text x="64.8" y="148.2">5</text>
<text x="83.4" y="144.6">4</text>
<text x="83.4" y="148.2">5</text>
<text x="84.8" y="146.4">5</text>
<text x="84.8" y="149.9">6</text>
<text x="193.1" y="146.8">3</text>
<text x="194.6" y="145">2</text>
<text x="194.6" y="148.5">3</text>
<text x="213.2" y="145">2</text>
<text x="213.2" y="148.5">3</text>
<text x="214.7" y="146.8">3</text>
<text x="315.6" y="146.4">4</text>
<text x="315.6" y="149.9">5</text>
<text x="317" y="144.6">3</text>
<text x="317" y="148.2">4</text>
<text x="344.1" y="144.6">3</text>
<text x="344.1" y="148.2">4</text>
<text x="345.5" y="146.4">4</text>
<text x="345.5" y="149.9">5</text>
<text x="63.3" y="153.5">7</text>
<text x="64.8" y="151.7">6</text>
<text x="64.8" y="155.2">7</text>
<text x="83.4" y="151.7">6</text>
<text x="83.4" y="155.2">7</text>
<text x="84.8" y="153.5">7</text>
<text x="193.1" y="150.3">4</text>
<text x="193.1" y="153.8">5</text>
<text x="194.6" y="152">4</text>
<text x="194.6" y="155.6">5</text>
<text x="213.2" y="152">4</text>
<text x="213.2" y="155.6">5</text>
<text x="214.7" y="150.3">4</text>
<text x="214.7" y="153.8">5</text>
<text x="315.6" y="153.5">6</text>
<text x="317" y="151.7">5</text>
<text x="317" y="155.2">6</text>
<text x="344.1" y="151.7">5</text>
<text x="344.1" y="155.2">6</text>
<text x="345.5" y="153.5">6</text>
<text x="63.3" y="157">8</text>
<text x="63.3" y="160.5">9</text>
<text x="64.8" y="158.8">8</text>
<text x="83.4" y="158.8">8</text>
<text x="84.8" y="157">8</text>
<text x="84.8" y="160.5">9</text>
<text x="193.1" y="157.3">6</text>
<text x="193.1" y="160.9">7</text>
<text x="194.6" y="159.1">6</text>
<text x="213.2" y="159.1">6</text>
<text x="214.7" y="157.3">6</text>
<text x="214.7" y="160.9">7</text>
<text x="315.6" y="157">7</text>
<text x="315.6" y="160.5">8</text>
<text x="317" y="158.8">7</text>
<text x="344.1" y="158.8">7</text>
<text x="345.5" y="157">7</text>
<text x="345.5" y="160.5">8</text>
<text x="64.8" y="162.3">9</text>
<text x="83.4" y="162.3">9</text>
<text x="193.1" y="164.4">8</text>
<text x="193.1" y="167.9">9</text>
<text x="194.6" y="162.6">7</text>
<text x="194.6" y="166.2">8</text>
<text x="213.2" y="162.6">7</text>
<text x="213.2" y="166.2">8</text>
<text x="214.7" y="164.4">8</text>
<text x="214.7" y="167.9">9</text>
<text x="315.6" y="164">9</text>
<text x="315.6" y="167.6">10</text>
<text x="317" y="162.3">8</text>
<text x="317" y="165.8">9</text>
<text x="344.1" y="162.3">8</text>
<text x="344.1" y="165.8">9</text>
<text x="345.5" y="164">9</text>
<text x="345.5" y="167.6">10</text>
<text x="193.1" y="171.4">10</text>
<text x="194.6" y="169.7">9</text>
<text x="194.6" y="173.2">10</text>
<text x="213.2" y="169.7">9</text>
<text x="213.2" y="173.2">10</text>
<text x="214.7" y="171.4">10</text>
<text x="315.6" y="171.1">11</text>
<text x="317" y="169.3">10</text>
<text x="317" y="172.9">11</text>
<text x="344.1" y="169.3">10</text>
<text x="344.1" y="172.9">11</text>
<text x="345.5" y="171.1">11</text>
<text x="193.1" y="175">11</text>
<text x="193.1" y="178.5">12</text>
<text x="194.6" y="176.7">11</text>
<text x="213.2" y="176.7">11</text>
<text x="214.7" y="175">11</text>
<text x="214.7" y="178.5">12</text>
<text x="315.6" y="174.6">12</text>
<text x="315.6" y="178.2">13</text>
<text x="317" y="176.4">12</text>
<text x="317" y="179.9">13</text>
<text x="344.1" y="176.4">12</text>
<text x="344.1" y="179.9">13</text>
<text x="345.5" y="174.6">12</text>
<text x="345.5" y="178.2">13</text>
<text x="193.1" y="182">13</text>
<text x="193.1" y="185.6">14</text>
<text x="194.6" y="180.3">12</text>
<text x="194.6" y="183.8">13</text>
<text x="213.2" y="180.3">12</text>
<text x="213.2" y="183.8">13</text>
<text x="214.7" y="182">13</text>
<text x="214.7" y="185.6">14</text>
<text x="315.6" y="181.7">14</text>
<text x="315.6" y="185.2">15</text>
<text x="317" y="183.4">14</text>
<text x="344.1" y="183.4">14</text>
<text x="345.5" y="181.7">14</text>
<text x="345.5" y="185.2">15</text>
<text x="193.1" y="189.1">15</text>
<text x="194.6" y="187.3">14</text>
<text x="194.6" y="190.9">15</text>
<text x="213.2" y="187.3">14</text>
<text x="213.2" y="190.9">15</text>
<text x="214.7" y="189.1">15</text>
<text x="315.6" y="188.7">16</text>
<text x="317" y="187">15</text>
<text x="317" y="190.5">16</text>
<text x="344.1" y="187">15</text>
<text x="344.1" y="190.5">16</text>
<text x="345.5" y="188.7">16</text>
<text x="193.1" y="192.6">16</text>
<text x="193.1" y="196.1">17</text>
<text x="194.6" y="194.4">16</text>
<text x="194.6" y="197.9">17</text>
<text x="213.2" y="194.4">16</text>
<text x="213.2" y="197.9">17</text>
<text x="214.7" y="192.6">16</text>
<text x="214.7" y="196.1">17</text>
<text x="315.6" y="192.3">17</text>
<text x="315.6" y="195.8">18</text>
<text x="317" y="194">17</text>
<text x="317" y="197.6">18</text>
<text x="344.1" y="194">17</text>
<text x="344.1" y="197.6">18</text>
<text x="345.5" y="192.3">17</text>
<text x="345.5" y="195.8">18</text>
<text x="193.1" y="199.7">18</text>
<text x="193.1" y="203.2">19</text>
<text x="194.6" y="201.4">18</text>
<text x="213.2" y="201.4">18</text>
<text x="214.7" y="199.7">18</text>
<text x="214.7" y="203.2">19</text>
<text x="315.6" y="199.3">19</text>
<text x="315.6" y="202.8">20</text>
<text x="317" y="201.1">19</text>
<text x="344.1" y="201.1">19</text>
<text x="345.5" y="199.3">19</text>
<text x="345.5" y="202.8">20</text>
<text x="193.1" y="206.7">20</text>
<text x="194.6" y="205">19</text>
<text x="194.6" y="208.5">20</text>
<text x="213.2" y="205">19</text>
<text x="213.2" y="208.5">20</text>
<text x="214.7" y="206.7">20</text>
<text x="317" y="204.6">20</text>
<text x="344.1" y="204.6">20</text>
<text x="59.8" y="262.8">1</text>
<text x="88.4" y="262.8">1</text>
<text x="61.3" y="264.6">1</text>
<text x="86.9" y="264.6">1</text>
</g>
<text font-size="3.2" x="244.5" y="43">1</text>
</svg>
